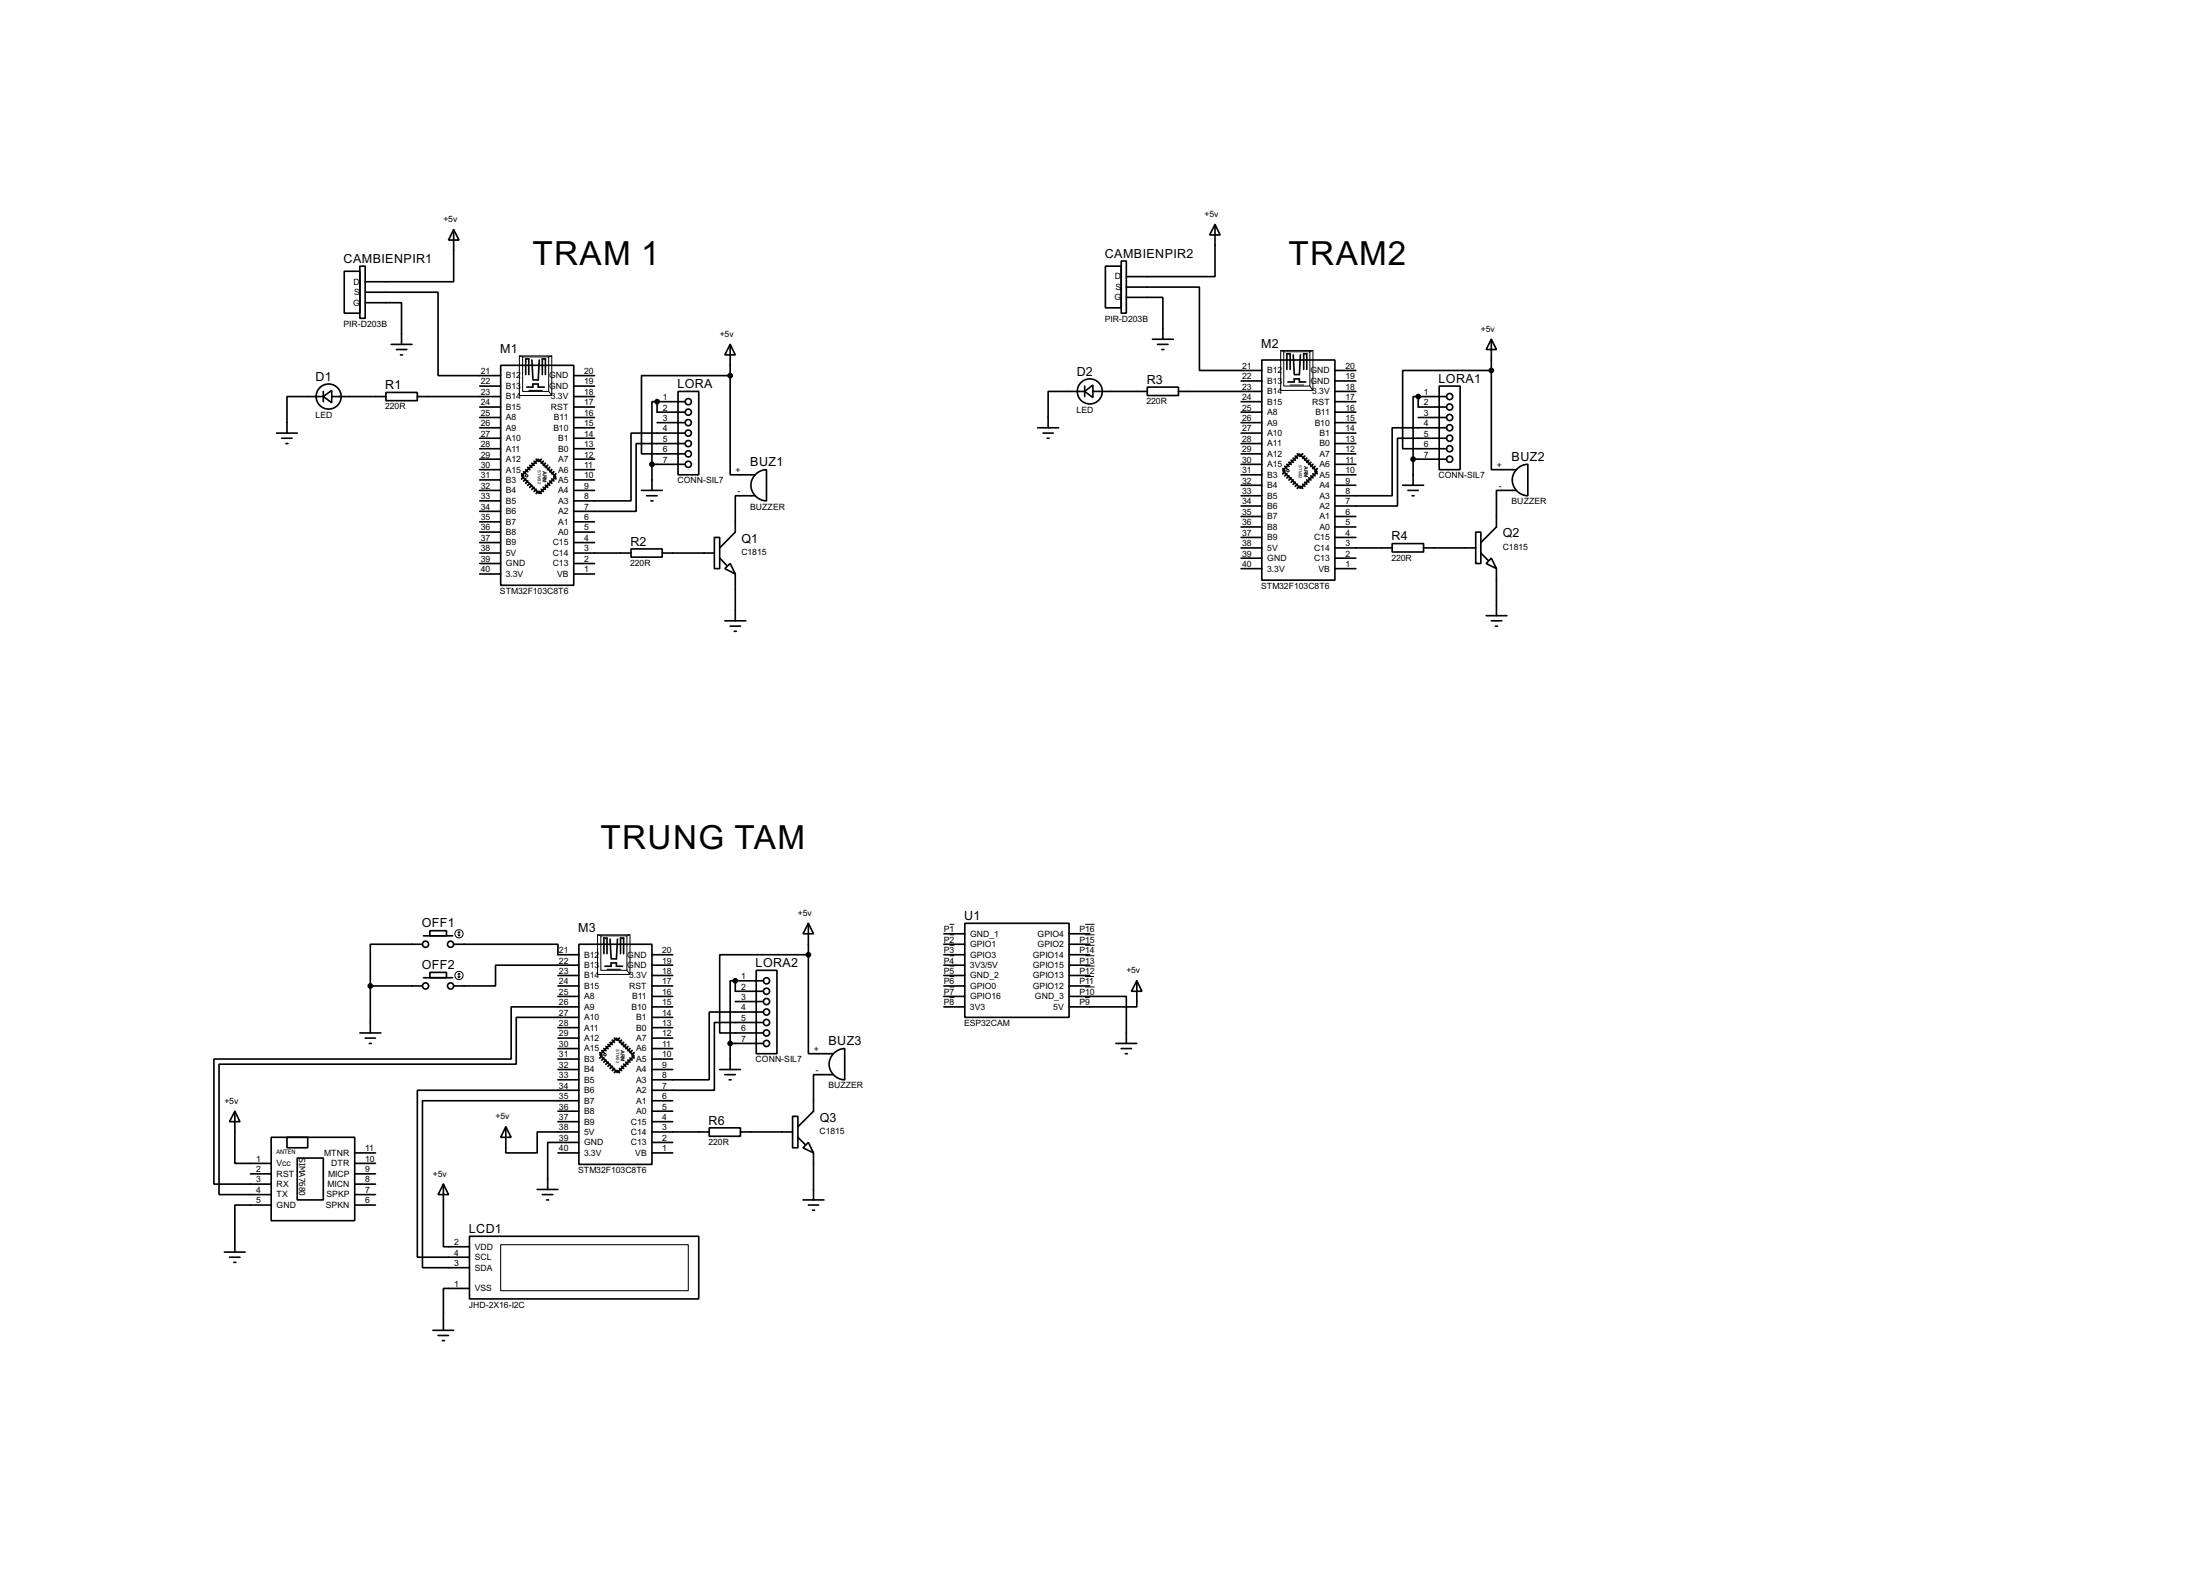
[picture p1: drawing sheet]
<svg xmlns="http://www.w3.org/2000/svg" width="536mm" height="383mm" viewBox="0 0 536 383" stroke-linecap="round" stroke-linejoin="round" font-family="sans-serif">
<g fill="none" stroke="#000" stroke-width=".4">
<path d="M110.5 55.9l1.3 2.6h-2.5zM110.5 55.9v12.7h-21.5M296 54.7l1.2 2.5h-2.5zM296 54.7v12.7h-21.6M83.9 66.1h3.8v10.2h-3.8zM87.7 64.8h1.3v12.7h-1.3zM89 71.2h17.7v20.3h15.3M89 73.7h8.8v10.2M269.3 64.8h3.8v10.2h-3.8zM273.1 63.6h1.3v12.7h-1.3zM274.4 69.9h17.8v20.3h15.2M274.4 72.4h8.9v10.2"/>
<path d="M78.8 96.6l2-1.5v3zM78.8 96.6h-8.9v8.9M78.8 95.3v2.5M80.8 96.6h13.2M94 95.6h7.7v2h-7.7zM95.3 83.9h5.1M96.6 85.1h2.5M97.6 86.4h.5M101.7 96.6h20.3M116.9 94h5.1M116.9 99.1h5.1M122 89h17.8v53.5h-17.8z"/>
<path d="M128.1 91.2v-3.8h.7v3.8M128.3 94.3h1.5v-.8h1.3v.8h1.5M129.6 87.7l.2 4.6M131.4 87.7l-.3 4.8h-1.3M132.1 91.2v-3.8h.8v3.8M139.8 96.6h5M139.8 94h5M139.8 91.5h5M139.8 99.1h5M160.1 97.8h-1.3v15.3M160.1 97.8v2.6h6.8M160.1 97.8h6.8"/>
<path d="M165.2 95.3h5v20.3h-5zM177.9 83.9l1.2 2.5h-2.5zM177.9 91.5v24.1h6.1M177.9 91.5h-21.6v19h10.6M177.9 83.9v7.6M264.2 95.3l2-1.5v3zM264.2 95.3h-8.9v8.9M264.2 94v2.6M266.2 95.3h13.3M279.5 94.3h7.6v2h-7.6zM280.7 82.6h5.1M282 83.9h2.5"/>
<path d="M283 85.1h.5M287.1 95.3h20.3M302.3 97.8h5.1M302.3 92.8h5.1M307.4 87.7h17.8v53.6h-17.8zM313.5 90v-3.8h.8v3.8M313.7 93h1.6v-.7h1.2v.7h1.6M315 86.4l.3 4.6M316.8 86.4l-.3 4.8h-1.2M317.6 90v-3.8h.7v3.8M325.2 95.3h5.1M325.2 97.8h5.1"/>
<path d="M325.2 92.8h5.1M325.2 90.2h5.1M345.5 96.6h-1.3v15.2M345.5 96.6h6.9M345.5 96.6v2.5h6.9M350.6 94h5.1v20.4h-5.1zM363.3 82.6l1.2 2.5h-2.5zM363.3 90.2v24.2h6.1M363.3 90.2h-21.6v19.1h10.7M363.3 82.6v7.6M67.4 105.5h5M68.6 106.7h2.6"/>
<path d="M69.7 108h.5M116.9 111.8h5.1M116.9 101.7h5.1M116.9 104.2h5.1M116.9 106.7h5.1M116.9 109.3h5.1M116.9 114.4h5.1M116.9 116.9h5.1M116.9 119.4h5.1M127.1 115.9l4-4.1 4.3 4.3-4 4.1zM139.8 111.8h5M139.8 101.7h5"/>
<path d="M139.8 104.2h5M139.8 106.7h5M139.8 109.3h5M139.8 114.4h5M139.8 116.9h5M139.8 119.4h5M156.3 119.4h5M158.8 113.1h8.1M158.8 113.1v6.3M160.1 102.9h6.8M166.9 105.5h-13.2v16.5h-13.9M166.9 108h-11.9v16.5h-15.2"/>
<path d="M184.1 115.5a3.8 3.8 0 0 1 2.6-1.1v7.6a3.8 3.8 0 0 1-3.5-2.4 3.8 3.8 0 0 1 .9-4.1zM252.8 104.2h5.1M254.1 105.5h2.5M255.1 106.7h.5M302.3 113.1h5.1M302.3 105.5h5.1M302.3 108h5.1M302.3 115.6h5.1M302.3 100.4h5.1M302.3 102.9h5.1M302.3 110.5h5.1M302.3 118.2h5.1"/>
<path d="M316.5 110.5l4.4 4.4-4.1 4-4.3-4.3zM325.2 113.1h5.1M325.2 105.5h5.1M325.2 108h5.1M325.2 115.6h5.1M325.2 100.4h5.1M325.2 102.9h5.1M325.2 110.5h5.1M325.2 118.2h5.1M341.7 118.2h5.1M343 119.4h2.5M344.2 111.8h8.2"/>
<path d="M344.2 111.8v6.4M345.5 101.7h6.9M352.4 104.2h-13.3v16.5h-13.9M352.4 106.7h-12v16.5h-15.2M369.4 119.4h-4.9v8.9l-3.8 3.8M369.5 114.2a3.8 3.8 0 0 1 2.7-1.1v7.6a3.8 3.8 0 0 1-3.5-2.4 3.8 3.8 0 0 1 .8-4.1zM116.9 134.7h5.1M116.9 122h5.1M116.9 124.5h5.1M116.9 127.1h5.1M116.9 139.8h5.1M116.9 129.6h5.1"/>
<path d="M116.9 132.1h5.1M116.9 137.2h5.1M139.8 134.7h13.9M139.8 127.1h5M139.8 139.8h5M139.8 129.6h5M139.8 132.1h5M139.8 137.2h5M153.7 133.7h7.6v2h-7.6zM157.5 120.7h2.6M158.6 122h.5M161.3 134.7h12.7"/>
<path d="M174 130.9h1.3v7.6h-1.3zM175.3 135.9l1.8 1.8M176.6 138.5l1.3-1.3 1.2 2.6zM179.1 139.8v11.4M184 120.7h-4.9v8.9l-3.8 3.8M302.3 133.4h5.1M302.3 120.7h5.1M302.3 123.2h5.1M302.3 125.8h5.1M302.3 138.5h5.1M302.3 128.3h5.1M302.3 130.9h5.1"/>
<path d="M302.3 135.9h5.1M325.2 133.4h13.9M325.2 125.8h5.1M325.2 138.5h5.1M325.2 128.3h5.1M325.2 130.9h5.1M325.2 135.9h5.1M339.1 132.4h7.7v2h-7.7zM344 120.7h.5M346.8 133.4h12.7M359.5 129.6h1.2v7.6h-1.2zM360.7 134.7l1.8 1.8"/>
<path d="M363.3 135.9l1.2 2.6-2.5-1.3zM364.5 138.5v11.4M176.6 151.2h5.1M177.9 152.5h2.5M178.9 153.7h.5M362 149.9h5.1M363.3 151.2h2.5M364.3 152.5h.5M102.9 229.9h-12.7v10.2M103.2 227.9h7.1M103.2 238.1h7.1M104.7 226.6h4.1v1.3h-4.1z"/>
<path d="M104.7 236.8h4.1v1.3h-4.1zM110.5 229.9h25.4v2.6h5.1M135.9 237.5h5.1M141 229.9h17.8v53.6h-17.8zM141 235h-20.3v5.1h-10.2M147.1 232.2v-3.8h.8v3.8M147.4 235.3h1.5v-.8h1.3v.8h1.5M148.6 228.7l.3 4.5M150.4 228.7l-.2 4.8h-1.3M151.2 232.2v-3.8h.7v3.8M158.8 235h5.1M158.8 232.5h5.1"/>
<path d="M158.8 237.5h5.1M179.1 238.8h-1.2v15.3M179.1 238.8v2.6h6.9M179.1 238.8h6.9M184.2 236.3h5.1v20.3h-5.1zM196.9 224.8l1.3 2.6h-2.6zM196.9 232.5v24.1h6.1M196.9 232.5h-21.6v19h10.7M196.9 224.8v7.7M229.9 235h5.1M229.9 232.5h5.1M229.9 237.5h5.1"/>
<path d="M229.9 229.9h5.1M229.9 227.4h5.1M235 224.8h25.4v22.9h-25.4zM260.4 235h5.1M260.4 232.5h5.1M260.4 237.5h5.1M260.4 229.9h5.1M260.4 227.4h5.1M276.9 238.8l1.3 2.6h-2.6zM276.9 238.8v6.4h-16.5M87.7 251.5h5.1M89 252.8h2.5"/>
<path d="M90 254.1h.5M90.2 240.1v11.4M90.2 240.1h12.7M135.9 240.1h5.1M135.9 242.6h5.1M135.9 250.2h5.1M135.9 252.8h5.1M135.9 255.3h5.1M135.9 257.9h5.1M141 245.2h-16.5v12.7h-72.4v30.4h14M141 247.7h-15.2v11.4h-72.4v31.8h12.7M146.1 256.8l4.1-4 4.3 4.3-4.1 4.1z"/>
<path d="M158.8 240.1h5.1M158.8 242.6h5.1M158.8 245.2h5.1M158.8 247.7h5.1M158.8 250.2h5.1M158.8 252.8h5.1M158.8 255.3h5.1M158.8 257.9h5.1M177.9 254.1v6.3M177.9 254.1h8.1M179.1 243.9h6.9M186 246.4h-13.2v16.5h-14"/>
<path d="M186 249h-12v16.5h-15.2M203.1 256.5a3.8 3.8 0 0 1 2.7-1.2v7.6a3.8 3.8 0 0 1-3.5-2.3 3.8 3.8 0 0 1 .8-4.1zM229.9 240.1h5.1M229.9 242.6h5.1M229.9 245.2h5.1M260.4 242.6h14v11.5M260.4 240.1h5.1M271.8 254.1h5.1M273.1 255.3h2.5M274.1 256.6h.5M57.2 270.6l1.3 2.5h-2.6zM57.2 270.6v12.7h8.9"/>
<path d="M66.1 276.9h20.3v20.3h-20.3zM69.9 276.9h5.1v2.6h-5.1zM123.2 274.4l1.3 2.5h-2.5zM123.2 274.4v6.3h7.7v-5.1h10.1M135.9 260.4h5.1M135.9 262.9h5.1M135.9 270.6h5.1M135.9 273.1h5.1M141 265.5h-39.3v40.6h12.7M141 268h-38.1v40.7h11.5M141 278.2h-7.6v11.4M158.8 275.6h14"/>
<path d="M158.8 260.4h5.1M158.8 268h5.1M158.8 270.6h5.1M158.8 273.1h5.1M158.8 278.2h5.1M172.8 274.6h7.6v2.1h-7.6zM175.3 260.4h5.1M176.6 261.7h2.5M177.6 262.9h.5M180.4 275.6h12.7M193.1 271.8h1.3v7.7h-1.3zM194.4 276.9l1.7 1.8"/>
<path d="M195.6 279.5l1.3-1.3 1.3 2.5zM203 261.7h-4.8v8.9l-3.8 3.8M61 285.8h5.1M66.1 293.4h-8.9v11.5M72.4 282h6.4v10.2h-6.4zM86.4 280.7h5.1M86.4 293.4h5.1M86.4 290.9h5.1M86.4 283.3h5.1M86.4 285.8h5.1M86.4 288.3h5.1M108 288.3l1.3 2.6h-2.6z"/>
<path d="M108 288.3v15.3h6.4M130.9 289.6h5M132.1 290.9h2.6M133.2 292.2h.5M135.9 280.7h5.1M158.8 280.7h5.1M195.6 292.2h5.1M196.9 293.4h2.5M197.9 294.7h.5M198.2 280.7v11.5M54.7 304.9h5M55.9 306.1h2.6"/>
<path d="M57 307.4h.5M114.4 301h55.8v15.3h-55.8zM114.4 313.7h-6.4v10.2M105.5 323.9h5M106.7 325.2h2.6M107.8 326.4h.5"/>
<circle cx="80" cy="96.6" r="3.1"/>
<circle cx="167.6" cy="97.8" r=".75"/>
<circle cx="265.4" cy="95.3" r="3.1"/>
<circle cx="353.1" cy="96.6" r=".75"/>
<circle cx="353.1" cy="99.1" r=".75"/>
<circle cx="167.6" cy="100.4" r=".75"/>
<circle cx="167.6" cy="105.5" r=".75"/>
<circle cx="167.6" cy="113.1" r=".75"/>
<circle cx="167.6" cy="108" r=".75"/>
<circle cx="167.6" cy="102.9" r=".75"/>
<circle cx="167.6" cy="110.5" r=".75"/>
<circle cx="353.1" cy="101.7" r=".75"/>
<circle cx="353.1" cy="111.8" r=".75"/>
<circle cx="353.1" cy="104.2" r=".75"/>
<circle cx="353.1" cy="109.3" r=".75"/>
<circle cx="353.1" cy="106.7" r=".75"/>
<circle cx="103.6" cy="229.9" r=".75"/>
<circle cx="109.7" cy="229.9" r=".75"/>
<circle cx="186.7" cy="238.8" r=".75"/>
<circle cx="103.6" cy="240.1" r=".75"/>
<circle cx="109.7" cy="240.1" r=".75"/>
<circle cx="186.7" cy="249" r=".75"/>
<circle cx="186.7" cy="246.4" r=".75"/>
<circle cx="186.7" cy="251.5" r=".75"/>
<circle cx="186.7" cy="243.9" r=".75"/>
<circle cx="186.7" cy="241.4" r=".75"/>
<circle cx="186.7" cy="254.1" r=".75"/>
</g>
<g fill="#000">
<circle cx="160.1" cy="97.8" r=".2"/>
<circle cx="345.5" cy="96.6" r=".2"/>
<circle cx="179.1" cy="238.8" r=".2"/>
</g>
<g fill="none" stroke="#000" stroke-width=".24">
<path d="M126.5 86.7h7.9v9.6h-7.9zM126.5 86.7l.8 .2M127.3 86.9h6.4v8.4h-6.4zM128.8 95.1h3.3M133.7 95.3l.7 1M134.4 86.7l-.7 .2M312 85.4h7.8v9.7h-7.8zM312 85.4l.7 .3M312.7 85.7h6.4v8.3h-6.4zM314.3 93.8h3.3M319.1 94l.7 1.1M319.8 85.4l-.7 .3"/>
<path d="M111.6 227.6l.2 .3M111.6 237.8l.2 .3M111.8 226.9v1M111.8 237v1.1M111.8 226.9l-.2 .2M111.8 226.9l.3 .2M111.8 237l-.2 .3M111.8 237l.3 .3M112.1 227.6l-.3 .3M112.1 237.8l-.3 .3M145.6 227.6h7.9v9.7h-7.9zM145.6 227.6l.8 .3"/>
<path d="M146.4 227.9h6.3v8.4h-6.3zM147.9 236h3.3M152.7 236.3l.8 1M153.5 227.6l-.8 .3M231.3 232.7h1.2M231.3 225.1h1.2M231.3 235.2h1.2M231.3 237.8h1.2M231.3 227.6h1.2M231.3 230.2h1.2M264.3 232.7h2.3M264.3 225.1h2.3"/>
<path d="M264.3 235.2h2.3M264.3 237.8h2.2M264.3 227.6h2.3M264.3 230.2h2.3M231.3 242.9h1.2M231.3 240.3h1.2M264.3 242.9h1.2M264.3 240.3h2.3"/>
<circle cx="128.3" cy="115.9" r=".3"/>
<circle cx="313.7" cy="114.6" r=".3"/>
<circle cx="111.8" cy="237.5" r="1"/>
<circle cx="111.8" cy="227.4" r="1"/>
<circle cx="147.3" cy="256.8" r=".3"/>
</g>
<g fill="none" stroke="#000" stroke-width=".45">
<path d="M127.1 115.4l.5 .5M127.6 116.1l-.5 .5M127.6 114.9l.5 .5M128.1 116.6l-.5 .5M128.1 114.4l.5 .5M128.6 117.1l-.5 .6M128.6 113.8l.5 .6M129.1 117.7l-.5 .5M129.1 113.3l.5 .5M129.6 118.2l-.5 .5M129.6 112.8l.5 .5M130.1 118.7l-.5 .5"/>
<path d="M130.1 112.3l.5 .5M130.6 119.2l-.5 .5M130.6 111.8l.5 .5M131.1 119.7l-.5 .5M131.4 119.7l.5 .5M131.9 111.8l-.5 .5M131.9 119.2l.5 .5M132.4 112.3l-.5 .5M132.4 118.7l.5 .5M132.9 112.8l-.5 .5M132.9 118.2l.5 .5M133.4 113.3l-.5 .5"/>
<path d="M133.4 117.7l.5 .5M133.9 113.8l-.5 .6M133.9 117.1l.5 .6M134.4 114.4l-.5 .5M134.4 116.6l.5 .5M134.9 114.9l-.5 .5M134.9 116.1l.5 .5M135.4 115.4l-.5 .5M312.5 114.1l.5 .5M313 114.9l-.5 .5M313 113.6l.5 .5M313.5 115.4l-.5 .5"/>
<path d="M313.5 113.1l.5 .5M314 115.9l-.5 .5M314 112.6l.5 .5M314.5 116.4l-.5 .5M314.5 112.1l.5 .5M315 116.9l-.5 .5M315 111.6l.5 .5M315.5 117.4l-.5 .5M315.5 111.1l.5 .5M316 117.9l-.5 .5M316 110.5l.5 .6M316.5 118.4l-.5 .5"/>
<path d="M316.8 118.4l.5 .5M317.3 110.5l-.5 .6M317.3 117.9l.5 .5M317.8 111.1l-.5 .5M317.8 117.4l.5 .5M318.3 111.6l-.5 .5M318.3 116.9l.5 .5M318.8 112.1l-.5 .5M318.8 116.4l.5 .5M319.3 112.6l-.5 .5M319.3 115.9l.5 .5M319.8 113.1l-.5 .5"/>
<path d="M319.8 115.4l.5 .5M320.3 113.6l-.5 .5M320.3 114.9l.6 .5M320.9 114.1l-.6 .5M146.1 256.3l.5 .5M146.6 257.1l-.5 .5M146.6 255.8l.5 .5M147.1 257.6l-.5 .5M147.1 255.3l.5 .5M147.6 258.1l-.5 .5M147.6 254.8l.5 .5M148.1 258.6l-.5 .5"/>
<path d="M148.1 254.3l.5 .5M148.6 259.1l-.5 .5M148.6 253.8l.6 .5M149.2 259.6l-.6 .6M149.2 253.3l.5 .5M149.7 252.8l.5 .5M150.9 252.8l-.5 .5M151.4 253.3l-.5 .5M151.4 259.6l.5 .6M151.9 253.8l-.5 .5M151.9 259.1l.6 .5M152.5 254.3l-.6 .5"/>
<path d="M152.5 258.6l.5 .5M153 254.8l-.5 .5M153 258.1l.5 .5M153.5 255.3l-.5 .5M153.5 257.6l.5 .5M154 255.8l-.5 .5M154 257.1l.5 .5M154.5 256.3l-.5 .5M149.7 260.2l-.5 .5M150.2 260.7l-.5 .5M150.4 260.7l.5 .5M150.9 260.2l.5 .5"/>
</g>
<g fill="#000" stroke="#000" stroke-width=".4">
<circle cx="160" cy="97.8" r=".5"/>
<circle cx="177.8" cy="91.5" r=".5"/>
<circle cx="345.4" cy="96.6" r=".5"/>
<circle cx="363.2" cy="90.2" r=".5"/>
<circle cx="158.8" cy="113.1" r=".5"/>
<circle cx="344.2" cy="111.8" r=".5"/>
<circle cx="179.1" cy="238.8" r=".5"/>
<circle cx="196.9" cy="232.5" r=".5"/>
<circle cx="90.2" cy="240.1" r=".5"/>
<circle cx="177.8" cy="254.1" r=".5"/>
</g>
<path d="M122 303.1h45.7v11.2h-45.7z" fill="none" stroke="#000" stroke-width=".25"/>
<g font-size="9.1">
<text x="129.7" y="64.5">TRAM 1</text>
<text x="313.8" y="64.5">TRAM2</text>
<text x="146.2" y="206.7">TRUNG TAM</text>
</g>
<g font-size="3.4">
<text x="83.7" y="64">CAMBIENPIR1</text>
<text x="269.1" y="62.8">CAMBIENPIR2</text>
<text x="121.8" y="86">M1</text>
<text x="307.2" y="84.7">M2</text>
<text x="76.9" y="92.7">D1</text>
<text x="93.9" y="94.8">R1</text>
<text x="165" y="94.5">LORA</text>
<text x="262.3" y="91.5">D2</text>
<text x="279.3" y="93.5">R3</text>
<text x="350.4" y="93.2">LORA1</text>
<text x="182.8" y="113.6">BUZ1</text>
<text x="368.2" y="112.2">BUZ2</text>
<text x="339" y="131.6">R4</text>
<text x="366.1" y="130.9">Q2</text>
<text x="153.6" y="132.9">R2</text>
<text x="180.6" y="132.1">Q1</text>
<text x="102.8" y="225.8">OFF1</text>
<text x="140.9" y="227">M3</text>
<text x="234.9" y="224">U1</text>
<text x="102.8" y="236">OFF2</text>
<text x="184.1" y="235.5">LORA2</text>
<text x="201.8" y="254.5">BUZ3</text>
<text x="172.6" y="273.8">R6</text>
<text x="199.7" y="273.1">Q3</text>
<text x="114.2" y="300.2">LCD1</text>
</g>
<text font-size="2.5" x="72.9" y="282" transform="rotate(90 72.9 282)">SIMA7680</text>
<g font-size="2.4">
<text x="293.4" y="52.8">+5v</text>
<text x="108" y="54">+5v</text>
<text x="86.1" y="69.3">D</text>
<text x="86.3" y="71.9">S</text>
<text x="271.6" y="68.1">D</text>
<text x="271.7" y="70.6">S</text>
<text x="86" y="74.4">G</text>
<text x="271.5" y="73.1">G</text>
<text x="83.7" y="79.6">PIR-D203B</text>
<text x="175.3" y="82">+5v</text>
<text x="269.1" y="78.3">PIR-D203B</text>
<text x="360.7" y="80.8">+5v</text>
<text x="302.6" y="89.8">21</text>
<text x="327.7" y="89.8">20</text>
<text x="117.1" y="93.6">22</text>
<text x="117.1" y="91">21</text>
<text x="123.2" y="94.7">B13</text>
<text x="123.2" y="92.2">B12</text>
<text x="133.7" y="94.7">GND</text>
<text x="133.7" y="92.2">GND</text>
<text x="142.3" y="93.6">19</text>
<text x="142.3" y="91">20</text>
<text x="302.6" y="92.4">22</text>
<text x="302.6" y="94.9">23</text>
<text x="308.7" y="93.5">B13</text>
<text x="308.7" y="90.9">B12</text>
<text x="308.7" y="96">B14</text>
<text x="319.2" y="93.5">GND</text>
<text x="319.2" y="90.9">GND</text>
<text x="319.7" y="96">3.3V</text>
<text x="327.7" y="94.9">18</text>
<text x="327.7" y="92.4">19</text>
<text x="76.8" y="101.7">LED</text>
<text x="93.8" y="99.6">220R</text>
<text x="117.1" y="101.2">25</text>
<text x="117.1" y="96.2">23</text>
<text x="117.1" y="98.7">24</text>
<text x="123.2" y="97.3">B14</text>
<text x="123.2" y="99.8">B15</text>
<text x="134.2" y="99.8">RST</text>
<text x="134.2" y="97.3">3.3V</text>
<text x="142.3" y="96.2">18</text>
<text x="142.3" y="98.7">17</text>
<text x="142.3" y="101.2">16</text>
<text x="161.5" y="97.4">1</text>
<text x="161.5" y="100">2</text>
<text x="262.2" y="100.5">LED</text>
<text x="279.3" y="98.4">220R</text>
<text x="302.6" y="100">25</text>
<text x="302.6" y="97.4">24</text>
<text x="308.7" y="101">A8</text>
<text x="308.7" y="98.5">B15</text>
<text x="319.6" y="98.5">RST</text>
<text x="320.4" y="101">B11</text>
<text x="327.7" y="97.4">17</text>
<text x="327.7" y="100">16</text>
<text x="346.9" y="96.2">1</text>
<text x="346.9" y="98.7">2</text>
<text x="346.9" y="101.2">3</text>
<text x="117.1" y="103.7">26</text>
<text x="117.1" y="106.3">27</text>
<text x="123.2" y="102.3">A8</text>
<text x="123.2" y="104.9">A9</text>
<text x="123.2" y="107.4">A10</text>
<text x="134.8" y="104.9">B10</text>
<text x="134.9" y="102.3">B11</text>
<text x="135.9" y="107.4">B1</text>
<text x="142.3" y="106.3">14</text>
<text x="142.3" y="103.7">15</text>
<text x="161.5" y="102.5">3</text>
<text x="161.5" y="105.1">4</text>
<text x="161.5" y="107.6">5</text>
<text x="302.6" y="102.5">26</text>
<text x="302.6" y="105.1">27</text>
<text x="302.6" y="107.6">28</text>
<text x="308.7" y="103.6">A9</text>
<text x="308.7" y="106.2">A10</text>
<text x="320.2" y="103.6">B10</text>
<text x="321.4" y="106.2">B1</text>
<text x="327.7" y="105.1">14</text>
<text x="327.7" y="107.6">13</text>
<text x="327.7" y="102.5">15</text>
<text x="346.9" y="103.7">4</text>
<text x="346.9" y="106.3">5</text>
<text x="117.1" y="108.9">28</text>
<text x="117.1" y="111.4">29</text>
<text x="117.1" y="114">30</text>
<text x="123.2" y="110">A11</text>
<text x="123.2" y="112.5">A12</text>
<text x="135.9" y="110">B0</text>
<text x="135.9" y="112.5">A7</text>
<text x="142.3" y="108.9">13</text>
<text x="142.3" y="111.4">12</text>
<text x="142.3" y="114">11</text>
<text x="161.5" y="110.1">6</text>
<text x="161.5" y="112.7">7</text>
<text x="302.6" y="110.1">29</text>
<text x="302.6" y="112.7">30</text>
<text x="308.7" y="108.7">A11</text>
<text x="308.7" y="111.2">A12</text>
<text x="308.7" y="113.7">A15</text>
<text x="321.4" y="108.7">B0</text>
<text x="321.4" y="111.2">A7</text>
<text x="321.4" y="113.7">A6</text>
<text x="327.7" y="110.1">12</text>
<text x="327.7" y="112.7">11</text>
<text x="346.9" y="108.9">6</text>
<text x="346.9" y="111.4">7</text>
<text x="364.6" y="114">+</text>
<text x="117.1" y="116.4">31</text>
<text x="117.1" y="119">32</text>
<text x="123.2" y="115">A15</text>
<text x="123.2" y="117.6">B3</text>
<text x="135.9" y="115">A6</text>
<text x="135.9" y="117.6">A5</text>
<text x="142.3" y="116.4">10</text>
<text x="142.3" y="119">9</text>
<text x="165" y="117.7">CONN-SIL7</text>
<text x="179.2" y="115.2">+</text>
<text x="302.6" y="115.2">31</text>
<text x="302.6" y="117.8">32</text>
<text x="308.7" y="116.3">B3</text>
<text x="308.7" y="118.9">B4</text>
<text x="321.4" y="116.3">A5</text>
<text x="321.4" y="118.9">A4</text>
<text x="327.7" y="115.2">10</text>
<text x="327.7" y="117.8">9</text>
<text x="350.4" y="116.4">CONN-SIL7</text>
<text x="365.1" y="119">-</text>
<text x="117.1" y="121.6">33</text>
<text x="117.1" y="124.1">34</text>
<text x="123.2" y="120.1">B4</text>
<text x="123.2" y="122.7">B5</text>
<text x="123.2" y="125.2">B6</text>
<text x="135.9" y="122.7">A3</text>
<text x="135.9" y="120.1">A4</text>
<text x="135.9" y="125.2">A2</text>
<text x="142.3" y="121.6">8</text>
<text x="142.3" y="124.1">7</text>
<text x="179.7" y="120.3">-</text>
<text x="182.7" y="124.1">BUZZER</text>
<text x="302.6" y="120.3">33</text>
<text x="302.6" y="122.8">34</text>
<text x="302.6" y="125.4">35</text>
<text x="308.7" y="121.4">B5</text>
<text x="308.7" y="123.9">B6</text>
<text x="321.4" y="121.4">A3</text>
<text x="321.4" y="123.9">A2</text>
<text x="327.7" y="125.4">6</text>
<text x="327.7" y="120.3">8</text>
<text x="327.7" y="122.8">7</text>
<text x="368.2" y="122.8">BUZZER</text>
<text x="117.1" y="126.7">35</text>
<text x="117.1" y="129.1">36</text>
<text x="117.1" y="131.7">37</text>
<text x="123.2" y="127.7">B7</text>
<text x="123.2" y="130.3">B8</text>
<text x="135.9" y="127.7">A1</text>
<text x="135.9" y="130.3">A0</text>
<text x="142.3" y="126.7">6</text>
<text x="142.3" y="129.1">5</text>
<text x="142.3" y="131.7">4</text>
<text x="302.6" y="127.9">36</text>
<text x="302.6" y="130.5">37</text>
<text x="308.7" y="126.4">B7</text>
<text x="308.7" y="129">B8</text>
<text x="308.7" y="131.6">B9</text>
<text x="320.1" y="131.6">C15</text>
<text x="321.4" y="126.4">A1</text>
<text x="321.4" y="129">A0</text>
<text x="327.7" y="127.9">5</text>
<text x="327.7" y="130.5">4</text>
<text x="117.1" y="134.3">38</text>
<text x="117.1" y="136.8">39</text>
<text x="123.2" y="135.4">5V</text>
<text x="123.2" y="132.8">B9</text>
<text x="123.2" y="137.9">GND</text>
<text x="134.6" y="135.4">C14</text>
<text x="134.6" y="132.8">C15</text>
<text x="134.6" y="137.9">C13</text>
<text x="142.3" y="134.3">3</text>
<text x="142.3" y="136.8">2</text>
<text x="153.5" y="137.8">220R</text>
<text x="180.6" y="135.1">C1815</text>
<text x="302.6" y="133">38</text>
<text x="302.6" y="135.5">39</text>
<text x="308.7" y="134.1">5V</text>
<text x="308.7" y="136.6">GND</text>
<text x="320.1" y="134.1">C14</text>
<text x="320.1" y="136.6">C13</text>
<text x="327.7" y="133">3</text>
<text x="327.7" y="135.5">2</text>
<text x="338.9" y="136.5">220R</text>
<text x="366" y="133.8">C1815</text>
<text x="117.1" y="139.4">40</text>
<text x="123.2" y="140.4">3.3V</text>
<text x="135.7" y="140.4">VB</text>
<text x="142.3" y="139.4">1</text>
<text x="302.6" y="138.1">40</text>
<text x="307.2" y="143.3">STM32F103C8T6</text>
<text x="308.7" y="139.2">3.3V</text>
<text x="321.1" y="139.2">VB</text>
<text x="327.7" y="138.1">1</text>
<text x="121.8" y="144.6">STM32F103C8T6</text>
<text x="194.4" y="223">+5v</text>
<text x="229.9" y="227">P1</text>
<text x="262.9" y="227">P16</text>
<text x="136.2" y="232.1">21</text>
<text x="142.3" y="233.2">B12</text>
<text x="152.8" y="233.2">GND</text>
<text x="161.3" y="232.1">20</text>
<text x="229.9" y="229.5">P2</text>
<text x="229.9" y="232.1">P3</text>
<text x="236.3" y="228.1">GND_1</text>
<text x="236.3" y="230.6">GPIO1</text>
<text x="236.3" y="233.2">GPIO3</text>
<text x="251.6" y="233.2">GPIO14</text>
<text x="252.7" y="230.6">GPIO2</text>
<text x="252.7" y="228.1">GPIO4</text>
<text x="262.9" y="232.1">P14</text>
<text x="262.9" y="229.5">P15</text>
<text x="136.2" y="234.6">22</text>
<text x="136.2" y="237.1">23</text>
<text x="136.2" y="239.7">24</text>
<text x="142.3" y="235.7">B13</text>
<text x="142.3" y="238.2">B14</text>
<text x="152.8" y="235.7">GND</text>
<text x="153.3" y="238.2">3.3V</text>
<text x="161.3" y="237.1">18</text>
<text x="161.3" y="239.7">17</text>
<text x="161.3" y="234.6">19</text>
<text x="180.5" y="238.4">1</text>
<text x="229.9" y="234.6">P4</text>
<text x="229.9" y="237.1">P5</text>
<text x="229.9" y="239.7">P6</text>
<text x="236.3" y="235.7">3V3/5V</text>
<text x="236.3" y="238.2">GND_2</text>
<text x="251.6" y="238.2">GPIO13</text>
<text x="251.6" y="235.7">GPIO15</text>
<text x="262.9" y="239.7">P11</text>
<text x="262.9" y="237.1">P12</text>
<text x="262.9" y="234.6">P13</text>
<text x="274.4" y="237">+5v</text>
<text x="136.2" y="242.2">25</text>
<text x="136.2" y="244.8">26</text>
<text x="142.3" y="243.3">A8</text>
<text x="142.3" y="245.9">A9</text>
<text x="142.3" y="240.8">B15</text>
<text x="153.2" y="240.8">RST</text>
<text x="153.8" y="245.9">B10</text>
<text x="154" y="243.3">B11</text>
<text x="161.3" y="244.8">15</text>
<text x="161.3" y="242.2">16</text>
<text x="180.5" y="241">2</text>
<text x="180.5" y="243.5">3</text>
<text x="229.9" y="244.8">P8</text>
<text x="229.9" y="242.2">P7</text>
<text x="236.3" y="245.9">3V3</text>
<text x="236.3" y="240.8">GPIO0</text>
<text x="236.3" y="243.3">GPIO16</text>
<text x="251.6" y="240.8">GPIO12</text>
<text x="252.1" y="243.3">GND_3</text>
<text x="256.6" y="245.9">5V</text>
<text x="262.9" y="244.8">P9</text>
<text x="262.9" y="242.2">P10</text>
<text x="136.2" y="247.3">27</text>
<text x="136.2" y="249.8">28</text>
<text x="142.3" y="248.4">A10</text>
<text x="142.3" y="250.9">A11</text>
<text x="155" y="248.4">B1</text>
<text x="155" y="250.9">B0</text>
<text x="161.3" y="247.3">14</text>
<text x="161.3" y="249.8">13</text>
<text x="180.5" y="246">4</text>
<text x="180.5" y="248.6">5</text>
<text x="180.5" y="251.1">6</text>
<text x="234.8" y="249.8">ESP32CAM</text>
<text x="136.2" y="252.4">29</text>
<text x="136.2" y="254.9">30</text>
<text x="136.2" y="257.5">31</text>
<text x="142.3" y="253.5">A12</text>
<text x="142.3" y="256">A15</text>
<text x="155" y="253.5">A7</text>
<text x="155" y="256">A6</text>
<text x="161.3" y="252.4">12</text>
<text x="161.3" y="254.9">11</text>
<text x="161.3" y="257.5">10</text>
<text x="180.5" y="253.7">7</text>
<text x="198.2" y="256.2">+</text>
<text x="136.2" y="260">32</text>
<text x="136.2" y="262.5">33</text>
<text x="142.3" y="258.6">B3</text>
<text x="142.3" y="261.1">B4</text>
<text x="142.3" y="263.6">B5</text>
<text x="155" y="263.6">A3</text>
<text x="155" y="258.6">A5</text>
<text x="155" y="261.1">A4</text>
<text x="161.3" y="262.5">8</text>
<text x="161.3" y="260">9</text>
<text x="184" y="258.7">CONN-SIL7</text>
<text x="198.7" y="261.3">-</text>
<text x="54.7" y="268.7">+5v</text>
<text x="136.2" y="265.1">34</text>
<text x="136.2" y="267.6">35</text>
<text x="142.3" y="266.2">B6</text>
<text x="142.3" y="268.7">B7</text>
<text x="155" y="268.7">A1</text>
<text x="155" y="266.2">A2</text>
<text x="161.3" y="267.6">6</text>
<text x="161.3" y="265.1">7</text>
<text x="201.8" y="265">BUZZER</text>
<text x="120.7" y="272.5">+5v</text>
<text x="136.2" y="270.2">36</text>
<text x="136.2" y="272.7">37</text>
<text x="136.2" y="275.2">38</text>
<text x="142.3" y="271.3">B8</text>
<text x="142.3" y="273.8">B9</text>
<text x="153.7" y="273.8">C15</text>
<text x="155" y="271.3">A0</text>
<text x="161.3" y="275.2">3</text>
<text x="161.3" y="270.2">5</text>
<text x="161.3" y="272.7">4</text>
<text x="79" y="281.4">MTNR</text>
<text x="89" y="280.3">11</text>
<text x="136.2" y="277.8">39</text>
<text x="136.2" y="280.3">40</text>
<text x="142.3" y="276.3">5V</text>
<text x="142.3" y="281.4">3.3V</text>
<text x="142.3" y="278.9">GND</text>
<text x="153.7" y="276.3">C14</text>
<text x="153.7" y="278.9">C13</text>
<text x="154.7" y="281.4">VB</text>
<text x="161.3" y="280.3">1</text>
<text x="161.3" y="277.8">2</text>
<text x="172.6" y="278.8">220R</text>
<text x="199.6" y="276.1">C1815</text>
<text x="62.4" y="282.9">1</text>
<text x="62.4" y="285.4">2</text>
<text x="62.4" y="287.9">3</text>
<text x="67.4" y="284">Vcc</text>
<text x="67.4" y="286.5">RST</text>
<text x="79.9" y="286.5">MICP</text>
<text x="80.7" y="284">DTR</text>
<text x="89" y="287.9">8</text>
<text x="89" y="285.4">9</text>
<text x="89" y="282.9">10</text>
<text x="105.5" y="286.5">+5v</text>
<text x="140.8" y="285.6">STM32F103C8T6</text>
<text x="62.4" y="290.5">4</text>
<text x="62.4" y="293">5</text>
<text x="67.4" y="289">RX</text>
<text x="67.4" y="291.6">TX</text>
<text x="79.5" y="291.6">SPKP</text>
<text x="79.8" y="289">MICN</text>
<text x="89" y="293">6</text>
<text x="89" y="290.5">7</text>
<text x="67.4" y="294.1">GND</text>
<text x="79.4" y="294.1">SPKN</text>
<text x="110.7" y="305.7">4</text>
<text x="110.7" y="303.2">2</text>
<text x="115.6" y="304.3">VDD</text>
<text x="110.7" y="308.3">3</text>
<text x="115.6" y="306.8">SCL</text>
<text x="115.6" y="309.4">SDA</text>
<text x="110.7" y="313.3">1</text>
<text x="115.6" y="314.4">VSS</text>
<text x="114.2" y="318.4">JHD-2X16-I2C</text>
</g>
<text font-size="1.8" x="67.4" y="281">ANTEN</text>
<g font-size="1.5">
<text x="317.6" y="113.4" transform="rotate(90 317.6 113.4)">ARM</text>
<text x="132.2" y="114.7" transform="rotate(90 132.2 114.7)">ARM</text>
<text x="151.3" y="255.7" transform="rotate(90 151.3 255.7)">ARM</text>
</g>
<g font-size="1.2">
<text x="316.4" y="113.2" transform="rotate(90 316.4 113.2)">STM32</text>
<text x="131" y="114.5" transform="rotate(90 131 114.5)">STM32</text>
<text x="150" y="255.5" transform="rotate(90 150 255.5)">STM32</text>
</g>
</svg>
